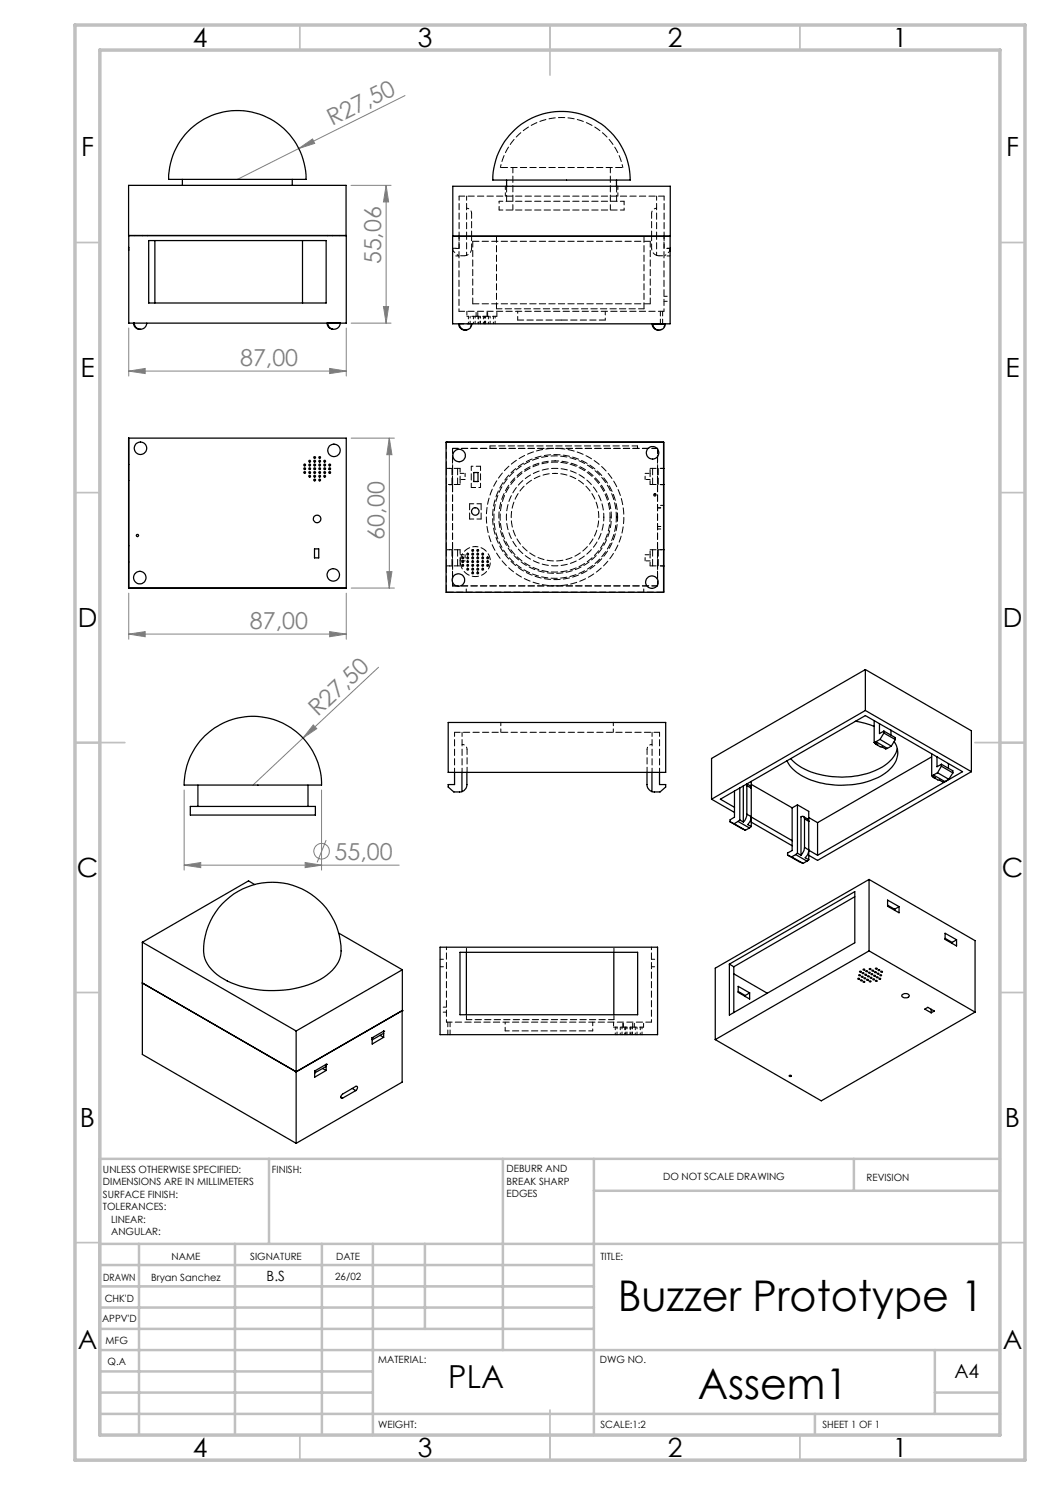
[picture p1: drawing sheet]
<svg xmlns="http://www.w3.org/2000/svg" width="210mm" height="297mm" viewBox="0 0 210 297" stroke-linecap="round" stroke-linejoin="round" font-family="sans-serif">
<g fill="none" stroke="#808080" stroke-width=".2">
<path d="M81 19.1l-21.2 10.6M59.8 29.7l2.7-1.9 .4 .9zM59.8 29.7l-12.3 6.2M70.2 37.1h8M77.2 37.1l.5 3.3h-1zM77.2 37.1v27.5M25.8 74.2l3.2-.5v1zM25.8 65.6v9.6M25.8 74.2h43.5M65.9 73.7l3.4 .5-3.4 .5zM69.3 65.6v9.6M70.2 64.6h8"/>
<path d="M76.7 61.3h1l-.5 3.3zM70.2 87.6h8.7M77.9 87.6l.5 3.3h-1zM77.9 87.6v30M25.8 118.6v9.2M69.3 118.6v9.2M70.2 117.6h8.7M77.4 114.3h1l-.5 3.3zM25.8 126.8l3.2-.5v1zM25.8 126.8h43.5M65.9 126.3l3.4 .5-3.4 .5zM75.7 133.5l-25.1 23.5"/>
<path d="M36.8 158v16M62.7 145l.7 .7-2.8 1.9zM64.3 158v16M36.8 173l3.3-.5v1zM36.8 173h43M61 172.5l3.3 .5-3.3 .5zM65.2 168l-1.8 4.5"/>
<circle cx="64.3" cy="170.2" r="1.55"/>
</g>
<g fill="none" stroke="#c0c0c0" stroke-width=".35">
<path d="M60 5v5M110 5v10M160 5v5M15 48.5h5M200 48.5h5M15 98.5h5M200 98.5h5M15 148.5h10M195 148.5h10M15 198.5h5M200 198.5h5M15 248.5h5"/>
<path d="M200 248.5h5M60 287v5M110 282v10M160 287v5"/>
</g>
<g fill="none" stroke="#c0c0c0" stroke-width=".5">
<path d="M53.8 231.8v17M100.6 231.8v38.2M118.8 231.8v55.2M118.8 238.2h81.2M170.8 231.8v6.4M200 231.8h-180v55.2M20 248.8h180M20 257.3h98.8M20 253h98.8M27.8 248.8v38.2M47 248.8v38.2M64.4 248.8v38.2"/>
<path d="M74.6 248.8v38.2M85 248.8v17M20 265.8h98.8M20 261.5h98.8M20 278.5h54.6M20 274.3h54.6M20 270h180M187 278.5h13M187 270v12.8M20 282.8h180M163 282.8v4.2"/>
</g>
<path d="M15 5h190v287h-190zM20 10h180v277h-180z" fill="none" stroke="#c0c0c0" stroke-width=".7"/>
<g fill="#808080">
<path d="M59.8 29.7l2.7-1.9 .4 .9z"/>
<path d="M62.7 145l.7 .7-2.8 1.9z"/>
<path d="M65.9 126.3l3.4 .5-3.4 .5zM25.8 126.8l3.2-.5v1z"/>
<path d="M25.8 74.2l3.2-.5v1zM65.9 73.7l3.4 .5-3.4 .5z"/>
<path d="M36.8 173l3.3-.5v1zM61 172.5l3.3 .5-3.3 .5z"/>
<path d="M77.9 87.6l.5 3.3h-1zM77.4 114.3h1l-.5 3.3z"/>
<path d="M77.2 37.1l.5 3.3h-1zM76.7 61.3h1l-.5 3.3z"/>
</g>
<g fill="none" stroke="#000" stroke-width=".25">
<path d="M25.7 37.1h43.5v10h-43.5zM36.5 35.9v1.2M38.2 25.7a13.7 13.7 0 0 1 14.8-2.4 13.7 13.7 0 0 1 8.1 12.6h-27.3a13.5 13.5 0 0 1 4.4-10.2zM58.5 35.9v1.2M101.3 36v1.2M103 25.9a13.7 13.7 0 0 1 14.8-2.5 13.7 13.7 0 0 1 8.2 12.6h-27.4a13.1 13.1 0 0 1 4.4-10.1zM123.3 36v1.2M25.8 49.5v.5M25.8 47.1h43.5v17.5h-43.5zM27 47.1h.1M28.5 47.1h.1M29.5 47.1h.1"/>
<path d="M29.7 48.1h35.5v12.5h-35.5zM31 48.1v12.5M60.5 48.1v12.5M65.5 47.1h.1M66.5 47.1h.1M68 47.1h.1M90.6 47.2v-10h43.5v10l-43.6 .1v17.5h43.5v-17.5M91.8 47.2v.1M93.3 47.2v.1M94.3 47.2v.1M130.3 47.2v.1M131.3 47.2v.1"/>
<path d="M132.8 47.2v.1M134 49.7v.5M29.4 64.6a1.27 1.27 0 0 1-1.3 1.3 1.27 1.27 0 0 1-1.3-1.3h-.1a1.22 1.22 0 0 0 1.4 1.3M65.4 64.6a1.21 1.21 0 0 0 1.1 1.2M65.5 64.6h2.5a1.23 1.23 0 0 1-1 1.2 1.23 1.23 0 0 1-1.3-.7zM94.4 64.8a1.27 1.27 0 0 1-1.3 1.2 1.27 1.27 0 0 1-1.3-1.2 1.24 1.24 0 0 0 1.4 1.2M130.4 64.8a1.33 1.33 0 0 0 1.3 1.2M130.6 64.8h2.4a1.23 1.23 0 0 1-1 1.2 1.23 1.23 0 0 1-1.3-.7zM25.7 92.9h.1M25.7 96.1h.1M25.8 87.6v30h43.5v-30h-43.6v30h43.5M65.8 93.9h.2"/>
<path d="M89.3 88.4h.1M94.8 94.5h.8v1.8h-.8zM132.7 88.4v30.1h-43.5v-30.1h43.6l-.1 30M132.7 93.7h.1M132.7 96.9h.1M25.7 109.2h.1M25.7 112.4h.1M62.9 109.8h.8v1.8h-.8zM92.5 112.2h.1M132.7 110h.1M132.7 113.2h.1M173.1 133.9l-30.8 17.8v8.1"/>
<path d="M173.1 133.9v8.2M173.1 133.9l21.2 12.3v8.1M39.6 157v4.3M41 147.2a13.7 13.7 0 0 1 14.9-2.9 13.7 13.7 0 0 1 8.3 12.7h-27.3a13.3 13.3 0 0 1 4.1-9.8zM61.6 157v4.3M89.6 144.5h43.5v10h-43.5zM90.9 154.5v2.4h-1.3v.5l1.2 1 1.6-.1M92.4 154.5v3.8M93.4 154.5v2.4a1.45 1.45 0 0 1-1 1.4M129.4 154.5v2.4a1.59 1.59 0 0 0 1 1.4M130.4 154.5v3.8M131.9 154.5v2.4h1.2v.5l-1.1 1-1.6-.1"/>
<path d="M142.3 159.8l4.6 2.7M146.9 158.2v5.2l-.9 .6v.4M148 157.6v6.4M148.7 157.2v7.2M149.3 156.8l.1 .3M149.4 156.8l.7 .4 .1 .4-.8-.5M149.4 157.1v5.7M150.2 156.9l8.2 4.7M150.2 156.3v9M171.1 144.2l1.8 .4 1.9 .7M173.1 142.1l-30.8 17.7M173.1 142.1l21.2 12.2"/>
<path d="M174.8 148.5l.7 .4-.3-.1-.3-.3M174.8 144.1v4.4M175.2 148.8l1.9 1 .4-.1M175.2 148.3l-.4 .2M175.2 148.3l2.3 1.4M175.9 144.7l2.3 1.3M175.9 144.7l-2.8-1.6-29 16.7 2.8 1.7M175.9 144.7v2l.9-.5M176 147.9l-.8 .4M176 147.9l2.3 1.3M176.8 146.2v.4M176.8 146.6l-.8 1.3"/>
<path d="M176.8 146.6l2.3 1.3M176.8 146.2l2.3 1.3v.4M178.2 146l9.2 5.4M178.2 146v1M178.3 149.2l-.8 .5M178.9 148.3a4.4 4.4 0 0 1-1.6 6.1 16.9 16.9 0 0 1-14.5 1.8 8.4 8.4 0 0 1-5.4-4.1M179.1 147.9l-.8 1.3M179.5 149.8a7.2 7.2 0 0 1-5 4.5 18 18 0 0 1-14.3-.8l-1.2-.9-.8-.9M186.3 155.1l.7 .4h-.2l-.4-.4M186.3 151.4l-22.8 13.1M186.3 150.8v4.3M186.7 155.5l1.9 1 .4-.2"/>
<path d="M186.7 155l-.4 .1M186.7 155l2.3 1.3M187.4 151.4l2.3 1.3M187.4 151.4v1.9l.9-.4M187.5 154.5l-.8 .5M187.5 154.5l2.3 1.4M188.3 152.9v.3M188.3 153.2l-.8 1.3M188.3 153.2l2.3 1.4M188.3 152.9l2.3 1.3v.4M189.7 152.7l2.8 1.6-29 16.8M189.7 152.7v1"/>
<path d="M189.8 155.9l-.8 .4M190.6 154.6l-.8 1.3M194.3 154.3l-30.8 17.8-1.8-1M38.1 161.3h25v1.7h-25zM50.9 176.9l-1.2-.7-21.2 12.3M146 164.4l.8 .3M146 164.4l3.1 1.6M146.8 164.7l2.3 1.3M147.6 164.3l2.3 1.3M147.6 164.3l-.8 .4M148 164l-.4 .3M148 164l.7 .4"/>
<path d="M149.4 162.8a2.16 2.16 0 0 1-.7 1.6M149.4 162.8l.8 .5a2.32 2.32 0 0 1-.7 1.6l.7 .4M149.9 165.6l-.8 .4M150.2 165.3l-.3 .3M150.2 164.4l8.2 4.8M150.2 163.4l8.2 4.7M157.5 171l.8 .4M157.5 171l3.1 1.7M158.3 171.4l2.3 1.3M158.4 161.6v8.5l-.9 .5v.4M159.1 170.9l2.3 1.3M159.1 170.9l-.8 .5"/>
<path d="M159.5 170.6l-.4 .3M159.5 161l2.2 1.3v9.6M159.5 161l-1.1 .6M159.5 170.6l.7 .5M159.5 161v9.6M160.7 163.3l.9 .6 .1 .4-.8-.5M160.9 169.5a2.58 2.58 0 0 1-.7 1.6M160.9 169.5l.8 .5a2.16 2.16 0 0 1-.7 1.6l.7 .3M160.9 163.8a.42 .42 0 0 0-.2-.5 .42 .42 0 0 0-.5 .1v7.7M160.9 163.8v5.7M161.4 172.2l-.8 .5M161.7 171.9l-.3 .3"/>
<path d="M161.7 170l1.8 1.1M161.7 163.5l1.8 1M163.5 164.5v6.6M171 179.3l-24.2 14.1M173.8 175.9v14.3M173.8 175.9l21.2 12.2v14.3M173.8 175.9l-30.7 17.7v14.3M28.5 188.5v22.4l30.7 17.8M28.5 196.6l30.7 17.7 21.3-12.2M28.5 188.5l30.7 17.7M28.5 196.6l30.7 17.8 21.2-12.3M28.5 196.6h.1"/>
<path d="M44.4 180.8a13.7 13.7 0 0 1 15.6-3.2 13.7 13.7 0 0 1 8.1 13.7 9.4 9.4 0 0 1-6.5 5.7 21.5 21.5 0 0 1-17.6-1.6 6.4 6.4 0 0 1-3.1-7.3 14.2 14.2 0 0 1 3.5-7.3zM67.7 186.6l12.8 7.4M80.5 194l-21.3 12.2M80.5 194l-.1 22.4-21.2 12.3M88 189.4h43.5v17.5h-43.5zM92 190.5h35.5v12.4h-35.5zM93.3 190.5v12.4M122.8 190.5v12.4M145.9 192.8l25.1-14.5v10.3l-25.1 14.4zM145.9 192.8l.9 .6M146.8 193.4v9.1M146.8 194.8l6.7 3.8"/>
<path d="M147.6 197.3l2.3 1.3v1.2l-2.3-1.3zM147.6 198.3l1.4 .8M149 199.1v.2M149.9 198.6l-.9 .5M171.8 195h.3l-.2 .2zM171.9 194.3h.4l-.4 .1zM172.1 196l.3 .1-.1 .1zM172.3 195.3l.3 .1h-.3zM172.6 196.3l.4 .1-.3 .1zM173.2 194.2h.3l-.2 .1zM173.5 195.2l.3 .1-.1 .1zM173.7 194.4l.3 .1-.2 .1z"/>
<path d="M173.8 190.2l21.2 12.2M173.8 190.2l-30.7 17.7M173.8 196.2l.4 .1-.3 .1zM174.4 194.1h.3l-.1 .1zM174.7 195.1l.4 .1-.2 .1zM174.9 194.3l.4 .1-.4 .1zM175.1 196.1l.3 .1-.1 .1zM175.3 195.4h.3l-.2 .1zM175.8 195.7l.2-.1 .1 .2-.2 .1zM176 195l.2-.1 .1 .2-.2 .1zM176.2 194.3l.2-.1 .1 .2h-.3zM177.5 180l2.3 1.3v1.3l-2.3-1.3z"/>
<path d="M177.5 181l1.4 .9M178.9 181.9v.2M179.8 181.3l-.9 .6M180.4 199a.9 .9 0 0 1 1.5 .2 .84 .84 0 0 1-1.5-.1zM189 186.7l2.3 1.3v1.2l-2.3-1.3zM189 187.7l1.4 .8M190.4 188.5v.2M191.3 188l-.9 .5M59.2 206.2v22.5M62.9 214.2h.1M64.5 213.7l.7 .4M65.2 212.9h.1"/>
<path d="M65.2 212.9v1.2M65.2 214.1l-2.3 1.3v-1.2M65.2 212.9l-2.3 1.3M65.2 213.3l-2.3 1.3M68.2 219.4l.3 .2M70.4 217.7l.8 .4M71.2 218.1l.3-.6-.2-.3-2.8 1.6-.3 .6 .1 .2h.2M71.2 218.1l-2.7 1.5M74.4 207.6h.1M74.4 208h.1M76 207.1l.7 .4M76.7 206.2h.1"/>
<path d="M76.7 207.5l-2.3 1.3 .1-1.3M76.7 206.2l-2.2 1.3M76.7 206.7l-2.2 1.3M76.7 206.2v1.3M80.4 202.1h.1M157.8 215.1a.21 .21 0 0 1 .3-.1 .21 .21 0 0 1 .1 .3h-.2zM185 201.8l.6-.3 1.3 .7-.7 .4zM186.2 201.9v.7M195 202.4l-30.7 17.8-21.2-12.3"/>
<circle cx="28.1" cy="89.6" r="1.25"/>
<circle cx="60.9" cy="93.7" r=".17"/>
<circle cx="60.9" cy="93" r=".17"/>
<circle cx="61" cy="94.5" r=".18"/>
<circle cx="61.9" cy="93.7" r=".17"/>
<circle cx="61.9" cy="93" r=".17"/>
<circle cx="61.9" cy="94.5" r=".18"/>
<circle cx="61.9" cy="95.2" r=".18"/>
<circle cx="61.9" cy="92.2" r=".18"/>
<circle cx="62.9" cy="93.7" r=".17"/>
<circle cx="62.9" cy="96" r=".17"/>
<circle cx="62.9" cy="93" r=".17"/>
<circle cx="62.9" cy="91.5" r=".17"/>
<circle cx="62.9" cy="95.2" r=".18"/>
<circle cx="62.9" cy="94.5" r=".18"/>
<circle cx="62.9" cy="92.2" r=".18"/>
<circle cx="63.9" cy="93.7" r=".17"/>
<circle cx="63.9" cy="93" r=".17"/>
<circle cx="63.9" cy="96" r=".17"/>
<circle cx="63.9" cy="91.5" r=".17"/>
<circle cx="63.9" cy="94.5" r=".18"/>
<circle cx="63.9" cy="92.2" r=".18"/>
<circle cx="63.9" cy="95.2" r=".18"/>
<circle cx="64.9" cy="93.7" r=".17"/>
<circle cx="64.9" cy="93" r=".17"/>
<circle cx="64.9" cy="94.5" r=".18"/>
<circle cx="64.9" cy="95.2" r=".18"/>
<circle cx="64.9" cy="92.2" r=".18"/>
<circle cx="65.9" cy="93.7" r=".18"/>
<circle cx="65.9" cy="93" r=".18"/>
<circle cx="65.9" cy="94.5" r=".19"/>
<circle cx="66.8" cy="90.1" r="1.25"/>
<circle cx="91.8" cy="91.1" r="1.26"/>
<circle cx="130.5" cy="90.6" r="1.25"/>
<circle cx="131" cy="99" r=".22"/>
<circle cx="27.5" cy="107.1" r=".23"/>
<circle cx="28" cy="115.5" r="1.25"/>
<circle cx="63.4" cy="103.8" r=".75"/>
<circle cx="66.7" cy="115" r="1.25"/>
<circle cx="91.7" cy="116" r="1.26"/>
<circle cx="92.5" cy="111.6" r=".18"/>
<circle cx="92.5" cy="112.3" r=".17"/>
<circle cx="92.6" cy="113.1" r=".17"/>
<circle cx="93.5" cy="111.6" r=".18"/>
<circle cx="93.5" cy="113.8" r=".18"/>
<circle cx="93.5" cy="112.3" r=".17"/>
<circle cx="93.5" cy="113.1" r=".17"/>
<circle cx="93.5" cy="110.8" r=".17"/>
<circle cx="94.5" cy="111.6" r=".18"/>
<circle cx="94.5" cy="113.8" r=".18"/>
<circle cx="94.5" cy="114.6" r=".18"/>
<circle cx="94.5" cy="112.3" r=".17"/>
<circle cx="94.5" cy="113.1" r=".17"/>
<circle cx="94.5" cy="110.1" r=".17"/>
<circle cx="94.5" cy="110.8" r=".17"/>
<circle cx="95.1" cy="102.3" r=".75"/>
<circle cx="95.5" cy="111.6" r=".18"/>
<circle cx="95.5" cy="113.8" r=".18"/>
<circle cx="95.5" cy="114.6" r=".18"/>
<circle cx="95.5" cy="112.3" r=".17"/>
<circle cx="95.6" cy="113.1" r=".17"/>
<circle cx="95.6" cy="110.8" r=".17"/>
<circle cx="95.6" cy="110.1" r=".17"/>
<circle cx="96.5" cy="111.6" r=".18"/>
<circle cx="96.5" cy="113.8" r=".18"/>
<circle cx="96.5" cy="112.3" r=".17"/>
<circle cx="96.5" cy="113.1" r=".17"/>
<circle cx="96.5" cy="110.8" r=".17"/>
<circle cx="97.5" cy="111.6" r=".18"/>
<circle cx="97.5" cy="112.3" r=".17"/>
<circle cx="97.5" cy="113.1" r=".17"/>
<circle cx="130.4" cy="116.4" r="1.26"/>
<circle cx="171.7" cy="195.8" r=".14"/>
<circle cx="172.6" cy="194.7" r=".14"/>
<circle cx="172.8" cy="194" r=".14"/>
<circle cx="172.9" cy="195.7" r=".14"/>
<circle cx="173.1" cy="195" r=".14"/>
<circle cx="173.5" cy="196" r=".14"/>
<circle cx="174" cy="193.8" r=".14"/>
<circle cx="174.2" cy="195.6" r=".14"/>
<circle cx="174.3" cy="194.9" r=".14"/>
<circle cx="174.7" cy="195.9" r=".14"/>
<circle cx="175.2" cy="193.7" r=".14"/>
<circle cx="175.6" cy="194.8" r=".14"/>
<circle cx="175.8" cy="194.1" r=".14"/>
</g>
<g fill="none" stroke="#000" stroke-width=".2" stroke-dasharray="1.3 .6" stroke-dashoffset=".5">
<path d="M124.8 42h-25M124.8 40.3h-25M93.4 62.3v1M95.2 63.3v-1M95.6 63.3v-1M97.4 63.3v-1M97.5 63.3v-1M99.4 63.3v-1M90.5 89.7v4M92 93.7v1M92 94.7h1M92 95.9v1"/>
<path d="M93 95.9h-1M111 92.2a11.3 11.3 0 0 0-9.8 16.6 11.3 11.3 0 0 0 19.3 .7 11.3 11.3 0 0 0-8.8-17.3h-.7M129 94.7h1M130 96.9v-1M130 95.9h-1M130 94.7v-1M131.5 93.7v-4M90.5 113.2v4M92 109.9v1M92 110.9h1M92 112.2v1M120.8 103.4a9.8 9.8 0 0 0-14.5-8.5 9.8 9.8 0 0 0-.5 16.7 9.8 9.8 0 0 0 14.9-7.5l.1-.7"/>
<path d="M129 110.9h1M130 113.2v-1M130 112.2h-1M130 110.9v-1M131.5 117.2v-4M93.3 190.4v-1M122.8 190.4v-1M93.3 203.9v-1M101 206.2h17.5M122.7 205.4h6M122.7 204.4v1M122.8 203.9v-1"/>
<path d="M124.6 205.4v-1M124.7 205.4v-1M126.5 205.4v-1M126.9 205.4v-1M128.7 205.4v-1"/>
</g>
<path d="M124.6 33.5h-24.5M90.5 96.9v13M89.3 109.9v-13M131.5 109.9v-13" fill="none" stroke="#000" stroke-width=".2" stroke-dasharray="1.3 .6" stroke-dashoffset="-.2"/>
<g fill="none" stroke="#000" stroke-width=".2" stroke-dasharray="1.3 .6" stroke-dashoffset=".1">
<path d="M101.3 37.2v3.1M132.8 39.2h-41M94.5 48.3v12.5M123.3 40.3v-3.1M128.8 47.3v14.5M91.8 62.3h41M99.3 61.8v-14.5M103.5 64h8.8M112.3 64h8.8M130 60.8v-12.5M90.5 89.7h41M131.5 89.7h-41"/>
<path d="M90.5 117.2h41M93.9 103.8v-3M96.2 100.8v3M131.5 117.2h-41M131.9 146.5h-41M89.3 204.4h41"/>
</g>
<g fill="none" stroke="#000" stroke-width=".2" stroke-dasharray="1.3 .6" stroke-dashoffset=".4">
<path d="M91.8 39.2v8M93.3 39.2v8M132.8 39.2v8M91.8 47.3v2.4M94.3 47.3v2.4M130.3 49.7v-2.4M131.3 47.2v-8M132.8 49.7v-2.4M94.2 64.8h-2.3M94.3 97.5v-4.2M96.1 93.3v4.2M93.9 100.8h2.3"/>
<path d="M96.2 103.8h-2.3M122 103.4a11 11 0 0 0-16.3-9.6 11 11 0 0 0-.6 18.9 11 11 0 0 0 16.9-8.6v-.7M123.5 103.4a12.5 12.5 0 0 0-18.5-10.9 12.5 12.5 0 0 0-.7 21.5 12.5 12.5 0 0 0 19.2-9.8v-.8M90.9 146.5v8M92.4 146.5v8M130.4 154.5v-8M131.9 146.5v8"/>
</g>
<g fill="none" stroke="#000" stroke-width=".2" stroke-dasharray="1.3 .6" stroke-dashoffset=".6">
<path d="M101.1 37.2v2M123.6 39.2v-2M90.6 49.7h1.2M91.8 49.7h-1.3M91.8 51.2h-1.3M92.8 51.2h-1.1M93.3 47.3v3.8M131.3 51.1v-3.8M131.8 51.2h1.1M132.8 59.3h1.2M134 49.7h-1.2M134 51.2h-1.2"/>
<path d="M131.7 66a1.25 1.25 0 0 0 1.2-1.2M132.8 60.3h1.2M89.3 93.7h1.1M90.4 96.9h-1.1M90.5 96.9h-1.3M90.5 93.7h-1.3M91.5 96.9h-1.1M91.5 93.7h-1.1M92 95.9v-1.2M93 94.7v1.2M129 95.9v-1.2M130 94.7v1.2"/>
<path d="M130.5 93.7h1.1M130.5 96.9h1.1M132.7 93.7h-1.1M132.7 96.9h-1.1M132.7 96.9h-1.2M132.7 93.7h-1.2M89.3 109.9h1.1M89.3 113.2h1.1M90.5 113.2h-1.3M90.5 109.9h-1.3M91.5 109.9h-1.1M91.5 113.2h-1.1"/>
<path d="M92 112.2v-1.3M93 110.9v1.3M93.2 118.4v-1.2M128.7 118.4v-1.2M129 112.2v-1.3M130 110.9v1.3M130.5 109.9h1.1M130.5 113.2h1.1M131.5 105.3h1.2M131.5 101.6h1.2M131.5 105.8h1.2M131.6 109.9h1.1"/>
<path d="M132.7 113.2h-1.1M132.7 113.2h-1.2M132.7 109.9h-1.2M132.7 101.1h-1.2M100.2 144.5v2M122.7 146.5v-2M88 193.4h1.3M88 191.9h1.3M130.3 191.9h1.2M130.3 193.4h1.2M89.3 202.4h-1.3M89.3 201.4h-1.3"/>
</g>
<g fill="none" stroke="#000" stroke-width=".2" stroke-dasharray="1.3 .6">
<path d="M90.6 50.2v-.5M92.8 51.2l.5-.1M130 48.3h-35.5M131.3 51.1l.5 .1M94.5 60.8h35.5M95.2 63.3h.4M97.4 63.3h.1M89.3 93.7v3.2M90.4 93.7v3.2M90.5 93.7v3.2M91.5 93.7h.5M91.5 96.9v-3.2"/>
<path d="M92 96.9h-.5M98 89.2v.5M127.5 89.2v.5M130 93.7h.5M130.5 93.7v3.2M130.5 96.9h-.5M131.5 96.9v-3.2M131.6 96.9v-3.2M89.3 109.9v3.3M90.4 109.9v3.3M90.5 109.9v3.3M91.5 109.9h.5"/>
<path d="M91.5 113.2v-3.3M92 113.2h-.5M92.5 112.2h-.5M93 112.2h-.4M130 109.9h.5M130.5 109.9v3.3M130.5 113.2h-.5M131.5 113.2v-3.3M131.6 113.2v-3.3"/>
</g>
<g fill="none" stroke="#000" stroke-width=".2" stroke-dasharray="1.3 .6" stroke-dashoffset=".8">
<path d="M90.6 50.2l1.1 1M94.3 42.7a1 1 0 0 0-1-1M131.3 41.7a1 1 0 0 0-1 1M91.8 62.3v-15M93.7 63.3v1.5M94 64.8v-1.5M94.7 63.3v1.5M95 64.8v-1.5M95.6 63.3v1.5M95.7 63.3v1.5M96 64.8v-1.5M96.1 64.8v-1.5"/>
<path d="M96.7 63.3v1.5M96.9 64.8v-1.5M97 64.8v-1.5M97.1 64.8v-1.5M97.7 63.3v1.5M98 64.8v-1.5M98.7 63.3v1.5M99 64.8v-1.5M132.8 62.3v-15M111 94.7a8.8 8.8 0 0 1 7.7 12.9 8.8 8.8 0 0 1-15.1 .6 8.8 8.8 0 0 1 6.8-13.5h.6M93.4 149.9a1 1 0 0 0-1-1M130.4 148.9a1 1 0 0 0-1 1"/>
<path d="M89.3 204.4v-15M123.1 205.4v1.5M123.4 206.9v-1.5M124.1 205.4v1.5M124.4 206.9v-1.5M125 205.4v1.5M125.1 205.4v1.5M125.2 206.9v-1.5M125.4 206.9v-1.5M126 206.9v-1.5M126.1 205.4v1.5M126.4 206.9v-1.5"/>
<path d="M126.5 206.9v-1.5M127.1 205.4v1.5M127.4 206.9v-1.5M128.1 205.4v1.5M128.4 206.9v-1.5M130.3 204.4v-15"/>
</g>
<path d="M124.6 33.5a12.5 12.5 0 0 0-12.3-10 12.5 12.5 0 0 0-12.2 10M134 50.2l-1.1 1M95.1 109.3a3 3 0 0 1 2.6 4.4 3 3 0 0 1-5.1 .3 3 3 0 0 1 2.1-4.7h.4" fill="none" stroke="#000" stroke-width=".2" stroke-dasharray="1.3 .6" stroke-dashoffset=".7"/>
<path d="M94.3 42.7v4.5M130.3 47.2v-4.5M94.4 64.7h-2.5M132.1 62.3v2.5M132.5 64.8v-2.5M132.9 64.8h-2.5M112 89.7a13.7 13.7 0 0 0-13.5 19.5 13.7 13.7 0 0 0 23.6 2.4 13.7 13.7 0 0 0-9.3-21.8l-.8-.1M123.3 103.4a12.2 12.2 0 0 0-18.2-10.7 12.2 12.2 0 0 0-.6 21.1 12.2 12.2 0 0 0 18.7-9.6l.1-.8M93.4 149.9v4.6M129.4 154.5v-4.6M89.6 204.4v2.5M90 206.9v-2.5" fill="none" stroke="#000" stroke-width=".2" stroke-dasharray="1.3 .6" stroke-dashoffset=".3"/>
<g fill="none" stroke="#000" stroke-width=".2" stroke-dasharray="1.3 .6" stroke-dashoffset=".9">
<path d="M93.3 51.1a1.5 1.5 0 0 0 1-1.4M99.8 40.3v1.7M124.8 42v-1.7M130.3 49.7a1.5 1.5 0 0 0 1 1.4M93.3 66l.7-.5 .2-.7M93.4 63.3h1.8M95.6 63.3h1.8M97.5 63.3h1.9M103.5 62.3v1.7M121.1 64v-1.7M94.3 93.3h1.8M96.1 97.5h-1.8"/>
<path d="M101 204.4v1.8M118.5 206.2v-1.8"/>
</g>
<path d="M102.6 33.5v8.5M122.1 42v-8.5M128.8 61.8h-29.5M127.5 89.2h-29.5M131.5 89.7v27.5M90.5 117.2v-27.5M93.3 203.9h29.5" fill="none" stroke="#000" stroke-width=".2" stroke-dasharray="1.3 .6" stroke-dashoffset=".2"/>
<path d="M89.3 93.7v-5.3M89.3 118.4v-5.2M132.7 118.4h-43.4" fill="none" stroke="#000" stroke-width=".2" stroke-dasharray="1.3 .6" stroke-dashoffset="-.1"/>
<g font-size="8.5">
<text x="123.5" y="262.3">Buzzer Prototype 1</text>
<text x="139.6" y="279.7">Assem1</text>
</g>
<text font-size="6.3" x="89.7" y="277.7">PLA</text>
<g font-size="5.3">
<text x="38.5" y="9.5">4</text>
<text x="83.5" y="9.5">3</text>
<text x="133.6" y="9.5">2</text>
<text x="178.6" y="9.5">1</text>
<text x="16.2" y="31.2">F</text>
<text x="201.2" y="31.2">F</text>
<text x="16.1" y="75.5">E</text>
<text x="201.1" y="75.5">E</text>
<text x="15.5" y="125.5">D</text>
<text x="200.5" y="125.5">D</text>
<text x="15.4" y="175.5">C</text>
<text x="200.4" y="175.5">C</text>
<text x="16" y="225.5">B</text>
<text x="201" y="225.5">B</text>
<text x="15.5" y="269.7">A</text>
<text x="200.5" y="269.7">A</text>
<text x="38.5" y="291.5">4</text>
<text x="83.5" y="291.5">3</text>
<text x="133.6" y="291.5">2</text>
<text x="178.6" y="291.5">1</text>
</g>
<g font-size="4.7" fill="#808080">
<text x="66.4" y="25.3" transform="rotate(-27 66.4 25.3)">R27,50</text>
<text x="76.2" y="52.9" transform="rotate(-90 76.2 52.9)">55,06</text>
<text x="48" y="73.2">87,00</text>
<text x="76.9" y="107.9" transform="rotate(-90 76.9 107.9)">60,00</text>
<text x="50" y="125.8">87,00</text>
<text x="63.5" y="143.5" transform="rotate(-43 63.5 143.5)">R27,50</text>
<text x="66.9" y="171.9">55,00</text>
</g>
<text font-size="3.9" x="190.9" y="275.5">A4</text>
<text font-size="2.8" x="53.3" y="256.3">B.S</text>
<g font-size="2">
<text x="20.6" y="234.6">UNLESS OTHERWISE SPECIFIED:</text>
<text x="20.6" y="237.1">DIMENSIONS ARE IN MILLIMETERS</text>
<text x="20.6" y="239.6">SURFACE FINISH:</text>
<text x="54.4" y="234.6">FINISH:</text>
<text x="101.3" y="234.5">DEBURR AND</text>
<text x="101.3" y="237">BREAK SHARP</text>
<text x="101.3" y="239.5">EDGES</text>
<text x="132.6" y="236">DO NOT SCALE DRAWING</text>
<text x="173.3" y="236.2">REVISION</text>
<text x="20.6" y="242.1">TOLERANCES:</text>
<text x="22.2" y="244.6">LINEAR:</text>
<text x="22.2" y="247.1">ANGULAR:</text>
<text x="34.3" y="252">NAME</text>
<text x="50" y="251.9">SIGNATURE</text>
<text x="67.2" y="251.9">DATE</text>
<text x="120.1" y="251.9">TITLE:</text>
<text x="20.6" y="256.1">DRAWN</text>
<text x="30.2" y="256.1">Bryan Sanchez</text>
<text x="67" y="255.9">26/02</text>
<text x="20.9" y="260.3">CHK'D</text>
<text x="20.4" y="264.4">APPV'D</text>
<text x="21.1" y="268.8">MFG</text>
<text x="21.5" y="273">Q.A</text>
<text x="75.6" y="272.5">MATERIAL:</text>
<text x="120" y="272.5">DWG NO.</text>
<text x="75.6" y="285.5">WEIGHT:</text>
<text x="120.1" y="285.6">SCALE:1:2</text>
<text x="164.5" y="285.6">SHEET 1 OF 1</text>
</g>
</svg>
